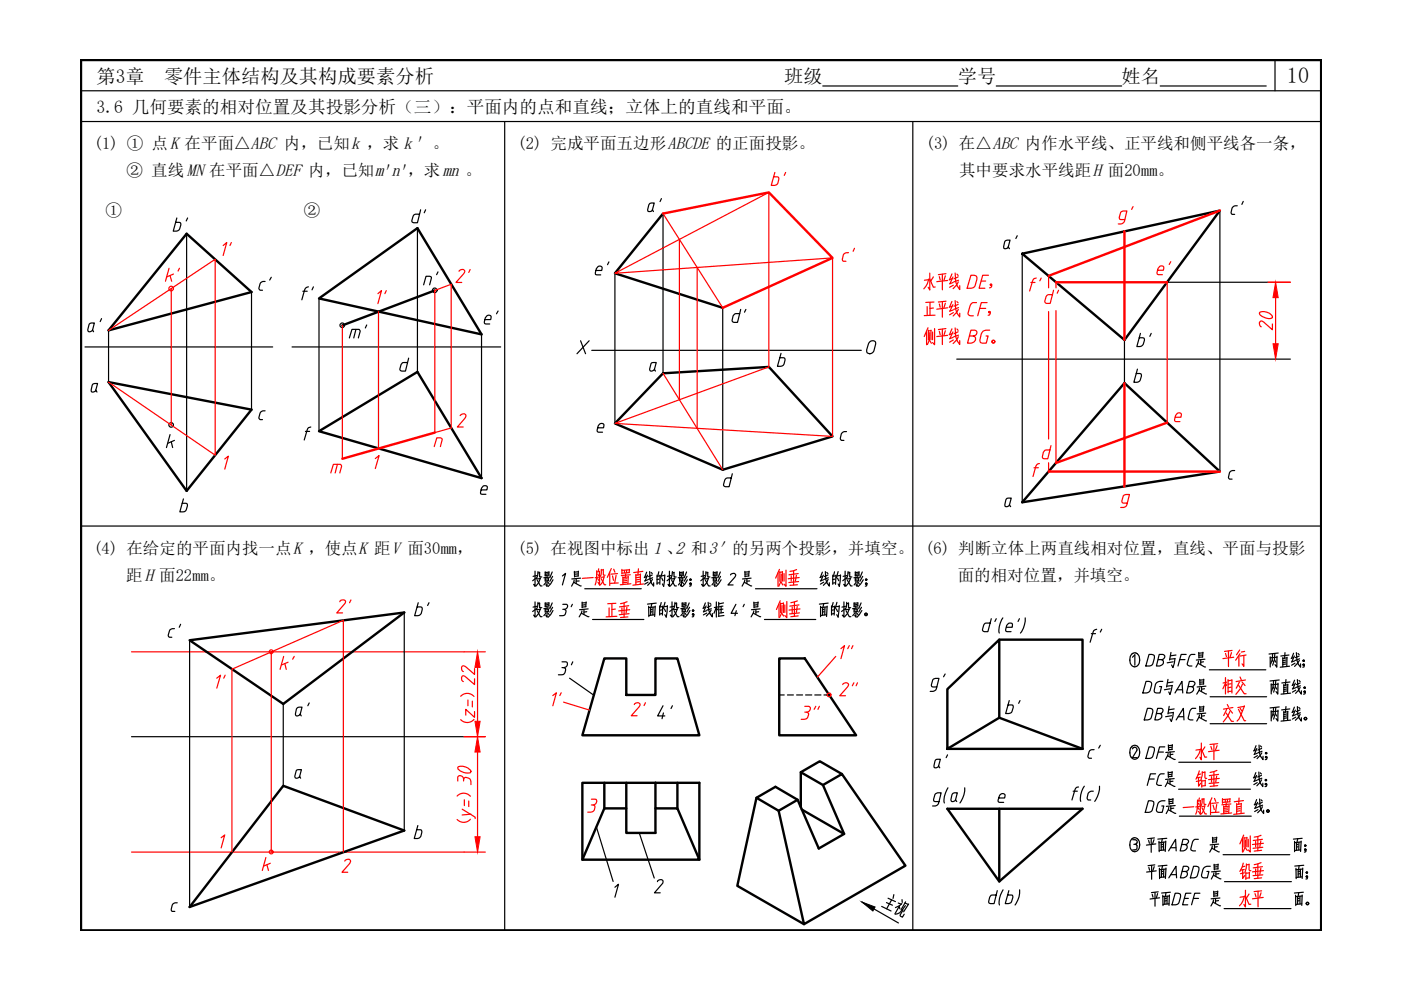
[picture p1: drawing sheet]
<svg xmlns="http://www.w3.org/2000/svg" width="297mm" height="210mm" viewBox="0 0 297 210" stroke-linecap="round" stroke-linejoin="round" font-family="sans-serif">
<!-- layer: 0 -->
<path d="M17.2 12.7h262.9v184.6h-262.9z" fill="none" stroke="#000" stroke-width=".51"/>
<path d="M17.2 19.2h262.9M174.4 18.2h28.7M211.2 18.2h26.6M246 18.2h22.5M270.3 12.7v6.5M17.2 25.8h262.9M107 25.8v171.5M193.5 25.8v171.5M17.2 111.5h262.9" fill="none" stroke="#000" stroke-width=".25"/>
<g fill="none" stroke="#000" stroke-width=".25">
<path d="M39.6 49.6v54.5M88.5 48.4v30.5M130.4 57.9v31.9M140.6 45.3v33.8M216.7 53.8v52.7M247.5 59.8h26.1M258.6 44.6v55.4M18 73.6h39.8M23 70v11M53.3 61.9v25M61.9 73.6h44.3M67.6 63.3v28.1"/>
<path d="M86.6 75.9l-.6 2.8h-.8l-.4-.3a1.88 1.88 0 0 1 .5-1.5h1.1M102.1 70.9v30.5M123.1 72.2l1 2.8M124.9 72.2l-2.6 2.8M125.5 74.3h57.1M138.8 78.3l-.4 .3a.41 .41 0 0 1-.5 .1 .41 .41 0 0 1-.2-.5l.5-1.3h.9l-.3 1.4 .2 .4M153.2 65.3v34.3M165.6 74.9l-.8 2.8h.8l.5-.2a1.53 1.53 0 0 0 .3-1.6l-1-.1M184.4 72.5a.7 .7 0 0 1 .8-.3 .7 .7 0 0 1 .5 .7l-.4 1.5a.82 .82 0 0 1-.7 .6 .82 .82 0 0 1-.8-.5 3 3 0 0 1 .6-2zM202.8 76.1h70.8M238.4 72.1v9.1M241.2 78.3l-.8 2.8 1-.1a1.52 1.52 0 0 0 .6-1.5l-.3-.3h-.8"/>
<path d="M20.3 82.7l-.2 .3-.3 .1-.4-.1 .1-1.3 .3-.3 .9-.1-.4 1.4 .3 .4M36.1 92.1l-.8 2.8M36.3 93.7l.3 1.2M37 93.4l-1.4 .6M56.2 87.1a.94 .94 0 0 0-1.1 .5l-.2 1.1 .2 .3h.6M64.8 91.5h.8M65.9 90.5a.72 .72 0 0 0-.8 .6l-.6 2.2M126.7 90.7h1.3v-.7a.7 .7 0 0 0-.7-.2 .7 .7 0 0 0-.5 .5l-.2 .9 .1 .4h1M179.5 91.5a.96 .96 0 0 0-1.1 .5l-.2 1.1 .2 .3h.5M261.8 99.8a.96 .96 0 0 0-1.1 .4l-.2 1.1 .2 .3h.5M38.9 105.8l-.8 2.7h1a1.52 1.52 0 0 0 .6-1.5l-.3-.3h-.8M102 103.9h1.2l.1-.5a.63 .63 0 0 0-.6-.5 .63 .63 0 0 0-.6 .6l-.2 1.2 1.1 .1"/>
<path d="M155.3 100.4l-.7 2.8h-.8l-.4-.3a1.88 1.88 0 0 1 .6-1.5l1-.1M214 107l-.5 .4-.4-.1 .2-1.3 .2-.4h.9l-.4 1.4 .3 .4M40.2 135.7v56.6M85.7 129.9v46.2M113.4 121.1v3.2l-.3-.4M113.4 127.6v3.2l-.3-.4M113.7 122.5l-.8 .6M113.7 129.1l-.8 .6M113.8 122l-.8 .2M113.8 128.6l-.8 .1M113.9 123l.7 1.2h.3M113.9 129.5l.7 1.3h.3"/>
<path d="M114.1 121.2l-.4 1.6M114.1 127.7l-.4 1.6M114.4 121.3v1h.5M114.4 127.8v1h.5M114.4 121.4l-.3 .1M114.4 127.9l-.3 .1M114.6 122.5l-.4 1.1-.6 .7M114.6 129.1l-.4 1-.6 .7M114.6 122.7l-.7 .1M114.6 129.2l-.7 .1M115.6 129.1v.6h.7v-.5M115.6 121.2v1"/>
<path d="M115.6 122.6v.6M115.6 127.8v.9M115.7 123.5l-.4 .5M115.7 130l-.4 .5M115.9 122l.1 .4M115.9 128.6l.1 .3M116 123.2v1.1l-.3-.3M116 129.7v1.1l-.3-.3M116.1 123.4l.3 .4M116.1 129.9l.3 .4M116.3 122.7v.4l-.7 .1M116.3 121.7h-.7"/>
<path d="M116.3 122.7l-.7 .1M116.3 128.2l-.7 .1M116.3 129.3h-.7M116.4 121.3l-.8 .1M116.4 127.8l-.8 .1M116.4 121.2v.7M116.4 127.8v.7M116.4 121.9l-.8 .1M116.4 128.5l-.8 .1M116.5 122.4l-1.2 .1M116.5 128.9l-1.2 .2M117.1 121.3l-.5 1.2"/>
<path d="M117.1 127.8l-.5 1.3M117.2 122.2l-.6 1.1M117.2 128.8l-.6 1M117.2 122.9l-.5 .9-.5 .6M117.2 129.4l-.5 .9-.5 .6M119.2 122.1l.7-.5-.7 2.4M119.3 129.2l.6 .2a.82 .82 0 0 1-.7 1.1h-.6M119.3 128.1h.8a.58 .58 0 0 1 .2 .7 .58 .58 0 0 1-.6 .4M121.4 128.1l-.3 .5M123.3 130l-.5 .8M123.3 130l1.6 .8M123.4 129.5l-.1 .5"/>
<path d="M123.4 127.7v1.1M123.8 129.2v1M124 124.8h12M124.1 128.2l-.7 .1M124.2 128.6l-.8 .1M124.3 127.6l-.1 1M124.3 127.8h-.9M124.4 129.7l-.6 .1M124.7 129.1l-1.8 .2M137.5 128.6l.1 2.2M138 128.8v1.6M138.2 128l-.2 .8"/>
<path d="M138.3 129.2l-.3 .1M138.3 129.7l-.3 .1M138.5 128.8l-.1 1.6M138.8 130.3l-1.2 .2M138.9 128.7l-1.4 .1M138.9 128.5l-.1 2.2M139.1 127.9l-1.8 .2M139.9 128.5v1.9M140.2 127.7l-.2 .9M140.3 129.3l-.4 .1M140.3 122.6l.3 .5M140.4 130.1l-.5 .1"/>
<path d="M140.4 121.2l-.3 1.3M140.4 128.6l-.5 .1M140.5 128.5l-.1 1.9M140.9 129.1l.2 .6M140.9 122l-.7 .1M141 121.9l-.3 2.4-.3-.5M141 127.7l-.4 1.4M141.5 128.6h-.7M141.5 128.4l-.2 2.4-.3-.5M141.9 121.1v3.2l-.3-.4M142.2 122.5l-.8 .6M142.3 122l-.8 .2"/>
<path d="M142.4 123l.7 1.2h.3M142.5 127.6v3.2l-.4-.4M142.6 121.2l-.4 1.6M142.8 129.1l-.8 .6M142.9 128.6l-.8 .1M142.9 121.3v1h.5M142.9 121.4l-.3 .1M142.9 129.5l.7 1.3h.4M143.1 122.5l-.4 1.1-.6 .7M143.1 122.7l-.7 .1M143.1 127.7l-.3 1.6M143.5 127.8v1h.4"/>
<path d="M143.5 127.9l-.4 .1M143.6 129.2l-.7 .1M143.6 129.1l-.4 1-.6 .7M144.1 121.2v1M144.1 122.6v.6M144.2 123.5l-.4 .5M144.4 122l.1 .4M144.5 123.2v1.1l-.3-.3M144.6 123.4l.3 .4M144.6 127.8v.9M144.6 129.1v.7l.7-.1M144.8 122.7v.4l-.7 .1"/>
<path d="M144.8 121.7h-.7M144.8 122.7l-.7 .1M144.8 130l-.5 .5M144.9 121.3l-.8 .1M144.9 121.2v.7M144.9 121.9l-.8 .1M145 122.4l-1.2 .1M145 128.6l.1 .3M145 129.7v1.1l-.2-.3M145.2 129.9l.3 .4M145.3 128.2l-.7 .1M145.3 129.3h-.7"/>
<path d="M145.3 129.2v.5M145.4 127.8l-.8 .1M145.4 127.8v.7M145.5 128.5l-.9 .1M145.5 128.9l-1.2 .2M145.6 121.3l-.5 1.2M145.7 122.2l-.6 1.1M145.7 122.9l-.5 .9-.5 .6M146.1 127.8l-.5 1.3M146.2 128.8l-.6 1M146.3 129.4l-.5 .9-.6 .6M146.4 123.8h.1"/>
<path d="M146.4 122.9h.1M146.5 123.8v.4l-.3 .1M146.8 130.3l.1-.2 .2 .2M146.8 130.3l.1 .1 .2-.1M146.8 130.3h.3M146.8 129.5h.3M147 130.3h.1M147 129.5h.1M147.1 130.3v.4l-.3 .1M149.1 121.1v3.2l-.4-.4M149.4 122.5l-.8 .6M149.4 122l-.7 .2"/>
<path d="M149.5 123l.7 1.2h.4M149.5 127.8l-.4 1.1M149.6 128.8l-.6 .2M149.7 121.2l-.1 .8-.2 .8M149.7 128.5l-.5 1.2M149.8 129.5l-.7 .2M149.8 130l-.7 .4M150.1 121.3v1h.4M150.1 121.4l-.4 .1M150.1 127.7l.2 1.7 .2 .7 .5 .7v-.7M150.2 122.7l-.7 .1M150.2 122.5l-.4 1.1-.6 .7"/>
<path d="M150.5 127.9l.2 .2M150.7 128.4l-.8 .4M150.8 129.4l-1 1.2M150.8 129.1l-.9 .3M151.2 121.2v1M151.2 122.6v.6M151.3 123.5l-.4 .5M151.5 122l.1 .4M151.6 123.2v1.1l-.3-.3M151.8 123.4l.2 .4M151.9 121.7h-.7M151.9 122.7l-.7 .1"/>
<path d="M151.9 127.6v3.2M151.9 128.8l-.5 1.2M151.9 128.9l.3 .4M151.9 122.7v.4M151.9 123.1l-.7 .1M152 121.3l-.8 .1M152 121.2v.7M152 121.9l-.8 .1M152.1 122.4l-1.2 .1M152.3 128.7l-.8 .1M152.4 127.7v2.9M152.7 121.3l-.5 1.2"/>
<path d="M152.8 122.2l-.6 1.1M152.9 122.9l-1.1 1.5M152.9 128.6v1.3M153.3 128.5l-.7 .1M153.3 129.1l-.7 .2M153.4 127.8l-1 .2M153.4 129.9l-.8 .1M153.5 130.5l-1.2 .2M154.9 121.9v-.1a.68 .68 0 0 1 1.1 .1l-.2 .5-1.5 1.6h1.1M156 128.1l-1 1.9h1.4M156.1 129.5l-.3 1M157.8 128.1l-.2 .5"/>
<path d="M157.8 123.5l1.6 .7M157.9 123l-.6 1.3M157.9 121.1l.1 1.2M158.4 122.7v1M158.7 121.7h-.7M158.8 122.1l-.8 .1M158.8 121.1l-.1 1M158.8 121.2l-.9 .1M158.9 123.2h-.5M159.2 122.6l-1.8 .2M159.7 130l-.5 .8M159.8 130l1.5 .8"/>
<path d="M159.8 129.5l-.1 .5M159.8 127.7l.1 1.1M160.2 124.8h13M160.3 129.2v1M160.6 128.2l-.7 .1M160.7 127.6v1l-.8 .1M160.7 127.8h-.9M160.9 129.7l-.6 .1M161.1 129.1l-1.8 .2M174 128.6v2.2M174.4 121.3l-.5 1.1M174.4 122.2l-.6 .3"/>
<path d="M174.4 128.8v1.6M174.6 121.9l-.6 1.3M174.6 122.9l-.7 .3M174.7 123.4l-.8 .5M174.7 128l-.2 .8M174.7 129.2l-.3 .1M174.7 129.7l-.3 .1M174.9 128.8v1.6M175 121.2l.1 1.6 .2 .8 .5 .7v-.7M175.2 130.3l-1.2 .2M175.3 121.4l.2 .2M175.3 128.7l-1.3 .1"/>
<path d="M175.4 128.5l-.2 2.2M175.5 121.9l-.7 .3M175.6 122.8l-.3 .6-.7 .7M175.6 127.9l-1.9 .2M175.6 122.5l-.9 .3M176.3 128.5v1.9M176.6 121.9v2M176.6 127.7l-.2 .9M176.7 129.3l-.4 .1M176.8 130.1l-.5 .1M176.9 128.6l-.6 .1M176.9 121.2l-.2 .9"/>
<path d="M176.9 128.5v1.9M177 122.8l-.4 .1M177.1 123.6h-.5M177.2 122.1l-.6 .1M177.2 121.9v2M177.3 129.1l.3 .6M177.4 127.7l-.3 1.4M177.6 122.6l.2 .5M177.7 121.2l-.4 1.3M177.9 128.6h-.7M178 128.4l-.3 2.4-.3-.5M178.2 121.9l-.2 2.4-.3-.5"/>
<path d="M178.2 122l-.7 .1M178.9 127.6v3.2l-.3-.4M179.2 121.1v3.2l-.3-.4M179.2 129.1l-.8 .6M179.3 128.6l-.8 .1M179.4 129.5l.7 1.3h.3M179.5 122.5l-.8 .6M179.5 127.7v.9l-.3 .7M179.6 122l-.8 .2M179.6 123l.8 1.2h.3M179.8 121.2l-.3 1.6M179.9 127.8v1h.5"/>
<path d="M179.9 127.9l-.4 .1M180 129.2l-.6 .1M180.1 129.1l-.4 1-.6 .7M180.2 121.3v1h.4M180.2 121.4l-.4 .1M180.3 122.7l-.7 .1M180.4 122.5l-.5 1.1-.5 .7M181.1 127.8v.9M181.1 129.1v.7l.7-.1M181.2 130l-.4 .5M181.3 121.2v1M181.3 122.6v.6"/>
<path d="M181.4 128.6l.1 .3M181.5 129.7v1.1l-.3-.3M181.5 123.5l-.4 .5M181.6 129.9l.3 .4M181.7 122l.1 .4M181.7 123.2v1.1l-.2-.3M181.7 128.2l-.6 .1M181.7 129.3h-.6M181.8 129.2l-.1 .5M181.8 127.8l-.7 .1M181.9 123.4l.3 .4M181.9 127.8l-.1 .7"/>
<path d="M181.9 128.5l-.8 .1M181.9 128.9l-1.2 .2M182 121.7h-.7M182 122.7l-.7 .1M182.1 122.7l-.1 .4M182.1 123.1l-.8 .1M182.1 121.3l-.8 .1M182.1 121.2v.7M182.2 121.9l-.9 .1M182.2 122.4l-1.2 .1M182.6 127.8l-.5 1.3M182.7 128.8l-.6 1"/>
<path d="M182.7 129.4l-1 1.5M182.8 121.3l-.5 1.2M182.9 122.2l-.6 1.1M183 122.9l-1.1 1.5M183.7 123.8h.1M183.7 122.9h.1M183.8 123.8l-.1 .4-.2 .1M210.2 131.2l-.7 2.7h-.8l-.4-.3a1.88 1.88 0 0 1 .6-1.4l1-.1M211.2 131.2l-.3 .6M212.6 131a4.4 4.4 0 0 0-.7 3.2M213.4 133h1.2l.1-.7-.2-.1a.86 .86 0 0 0-1.1 .4l-.2 .9 .1 .3 1.1 .1M216.1 131.2l-.3 .6"/>
<path d="M217.4 131a5.1 5.1 0 0 1-1 3.2M240 138.6a1.05 1.05 0 0 1 1.2 0 1.05 1.05 0 0 1 .4 1.2 1.21 1.21 0 0 1-1.4 1.5 1.83 1.83 0 0 1-.2-2.7zM240.1 139.3l.5-.5v2.2M243.6 138.8h.6l.5 .2 .1 .5-.5 1.5-.6 .2h-.8zM245.6 139.9h.8a.56 .56 0 0 0 .6-.5 .56 .56 0 0 0-.5-.6h-.7l-.6 2.4 .9-.1a.74 .74 0 0 0 .4-1.1l-.2-.1M248.3 138.3l-.3 1.6M249.1 139.6l-.4 1.9-.3-.5M249.1 139.6l-1.1 .2M249.3 138.9l-1.2 .2M250.1 139.9h1.1M251.5 138.8h-1.1l-.6 2.4M253.4 138.8l-1 .1-.7 1.9 .5 .4h.5"/>
<path d="M254.2 138.3v1.2M254.6 139.9v1M254.8 138.9h-.6M255 139.3h-.8M255 138.3v1M255 138.4l-.8 .1M255.5 139.8l-1.9 .1M269.3 139.3v2.1M269.7 139.9l.3 .4M269.8 138.6l-.1 1.3-.3 .9M270.2 139.9l.3 .5M270.3 138.6l-.1 1.3-.4 1.1"/>
<path d="M270.7 139.1v2.4l-.4-.6M270.7 139.3l-1.4 .2M271 138.5l-1.9 .2M272 139.4v2M272.4 138.4v1.2M272.7 139.9l-.7 .2M272.9 139.3l-.1 2M272.9 139.5l-.9 .1M273.3 138.9l-1.7 .2M274.3 138.5l-.5 1.1M274.3 139.4l-.5 .2M274.4 139.1l-.5 1.2"/>
<path d="M274.9 138.4l.1 1.6 .2 .8 .5 .7v-.8M275.2 138.5l.2 .3M275.4 139.1l-.8 .3M275.5 139.7l-.9 .3M27.9 156.2h70.5M60.1 149.3v17.3M120.8 143.8l5.1 3.6M240 158.2a1.05 1.05 0 0 1 1.2 0 1.05 1.05 0 0 1 .4 1.2 1.29 1.29 0 0 1-1.1 1.6 1.74 1.74 0 0 1-.5-2.8zM240.1 158.8a.5 .5 0 0 1 .7-.3 .5 .5 0 0 1 .2 .7l-.9 1.4h1M243 144.5h.6a.56 .56 0 0 1 .6 .7l-.5 1.5-.6 .2h-.8zM243.3 150.2h.6l.4 .2 .1 .5-.3 1.3a1.28 1.28 0 0 1-1.5 .4zM243.6 158.4h.6l.5 .2 .1 .5-.5 1.5-.6 .2h-.8z"/>
<path d="M245.2 151.3h.9a.57 .57 0 0 0 .5-.5 .57 .57 0 0 0-.4-.6h-.8l-.6 2.4h.9a.78 .78 0 0 0 .5-1.2l-.3-.1M245.6 159.5h1.1M246.5 144.5a1.33 1.33 0 0 0-1.5 .6l-.3 1.2 .2 .5 1 .1 .4-1.3h-.4M247 158.4h-1.1l-.7 2.4M247.4 145.5l1.1-.2-.4 2-.3-.6M247.6 144l-.3 1.7M247.7 159.8l-.6 1.3M247.7 157.9l.1 1.2M247.9 149.8l-.3 1.6M248.1 146l-1.2 .2M248.1 159.5v1M248.4 151.8l-1.3 .2"/>
<path d="M248.4 158.4l-.6 .1M248.5 158.9h-.7M248.6 157.9l-.1 1M248.6 158l-.9 .1M248.7 144.6l-1.1 .2M248.7 159.9l-.6 .1M248.7 140.3l-1.2 .2M248.8 151l-.4 2-.3-.6M248.8 151.1l-1.1 .1M248.9 150.3l-1.1 .2M249 159.4l-1.8 .1M249.1 146.9l1.5-2.4 .2 2.4"/>
<path d="M249.4 152.6l1.5-2.4 .1 2.4M249.5 146.2h1.2M249.8 152h1.1M252 145.6l1.1-.2 .3-.6-.5-.3h-.7l-.6 2.4a1.39 1.39 0 0 0 1.5-.6v-.4l-.4-.3M253.5 150.2l-.9 .1-.3 .4-.4 1.5 .3 .4h.7M254 140.6l-.4 .9M254.1 140.2v.5l1.5 .7M254.2 152.1l1.6 .8M254.2 146.3l-.5 .9M254.3 145.9l-.1 .5 1.6 .7M254.3 151.6l-.6 1.3M254.4 144v1.2"/>
<path d="M254.4 149.8v1.1M254.7 145.6v1M254.7 151.3v1M255 144.6h-.6M255 150.3l-.6 .1M255.2 140.3l-.6 .1M255.2 150.7l-.8 .1M255.2 145l-.8 .1M255.2 144v1M255.2 144.1l-.8 .1M255.2 149.7l-.1 1M255.2 149.8l-.8 .1"/>
<path d="M255.4 146l-.7 .1M255.4 151.8h-.7M255.6 151.2l-1.8 .2M255.7 145.5l-1.9 .2M256.4 142h12M256.6 147.7h11.9M256.6 153.4h11.9M266.3 158.1l-.4 1.1M266.3 159l-.5 .2M266.5 158.7l-.5 1.2M266.6 159.7l-.7 .3M266.9 158l.1 1.6 .3 .8 .5 .7v-.8"/>
<path d="M267.2 158.1l.3 .3M267.5 158.7l-.8 .3M267.5 159.6l-1 1.3M267.6 159.3l-.9 .3M268.3 159.7h.2M268.4 159.7h.1M268.5 159.7h.1M269.5 145v2.1M269.5 150.7v2.2M269.9 145.7l.3 .3M269.9 151.4l.3 .4M270 144.3l-.1 1.4-.3 .8"/>
<path d="M270 150.1l-.1 1.3-.3 .9M270.4 145.6l.3 .5M270.4 151.3l.3 .5M270.5 144.3l-.1 1.4-.4 1.1M270.5 150l-.1 1.4-.4 1.1M271 144.9l-.1 2.3-.4-.6M271 150.6l-.1 2.3-.4-.6M271 145.1l-1.5 .1M271 150.8l-1.5 .1M271.2 144.2l-1.9 .2M271.2 149.9l-1.9 .2M272.2 145.1v2"/>
<path d="M272.2 150.9v1.9M272.7 140.8l-.7 .1M272.7 140.4l-.7 .1M272.7 144.1l-.2 1.2M272.7 149.8l-.2 1.2M272.8 146.5l-.6 .1M272.8 146.1l-.6 .1M272.8 152.2l-.6 .1M272.8 151.8l-.6 .1M272.9 145.7l-.7 .1M272.9 151.4l-.7 .1M273 145.1v1.9"/>
<path d="M273 145.2l-.8 .1M273 150.8v1.9M273 150.9l-.8 .1M273.4 141.3l-2 .2M273.5 150.3l-1.8 .2M273.5 144.6l-1.7 .2M273.6 147l-2 .2M273.6 152.7l-2 .2M274.4 149.9l-.4 1.1M274.5 145.1l-.5 .2M274.5 144.2l-.5 1.1M274.5 150.8l-.6 .2"/>
<path d="M274.5 140.1l-.7 .3M274.6 140.6l-.8 .4M274.6 144.9l-.5 1.1M274.6 150.6l-.5 1.2M274.7 145.8l-.7 .3M274.7 151.5l-.7 .3M274.7 146.3l-.7 .5M274.7 152l-.7 .5M275.1 144.1l.1 1.6 .2 .8 .5 .7v-.7M275.1 149.8l.1 1.7 .2 .7 .5 .7v-.7M275.4 150l.2 .2M275.4 144.3l.3 .2"/>
<path d="M275.5 140l-1 1.3M275.6 150.5l-.7 .4M275.7 145.7l-1 1.3M275.7 151.5l-.3 .5-.8 .7M275.7 144.8l-.8 .3M275.7 145.4l-.9 .3M275.7 151.1l-.9 .4M276.3 140.9h.2M276.3 140.1h.2M276.4 141h.1M276.4 140.1h.1M276.5 146.6h.2"/>
<path d="M276.5 145.8h.2M276.5 141v.4l-.3 .1M276.6 146.7h.1M276.6 145.8h.1M276.8 146.7l-.2 .4-.2 .1M63.5 164.6l-.5 .4-.4-.1-.1-.2 .3-1.3 .2-.2h.9l-.4 1.4 .2 .4M88.6 175l-.8 2.8h.7l.6-.3a1.55 1.55 0 0 0 .3-1.5l-1-.1M126.4 175.3l3.6 11.6M135.5 176.6l3.2 9.6M199.1 170l-1.1-.1-.1-.4 .5-1.2 .4-.2h.7l-.6 2.4a1.16 1.16 0 0 1-1.2 .4M201 167l-.2 .4a4.1 4.1 0 0 0-.6 2.9M202.6 169.6l-.5 .4-.4-.1-.1-.4 .2-1 .3-.3 .9-.1-.4 1.5 .2 .4"/>
<path d="M204.5 167a5.1 5.1 0 0 1-1 3.3M211.8 169.2h1.2l.1-.5a.58 .58 0 0 0-.5-.5 .58 .58 0 0 0-.6 .4l-.4 1.1 .1 .3 1.1 .1M227.5 167.8h.9M228.7 166.9a.72 .72 0 0 0-.8 .6l-.6 2.1M229.9 166.7a4.3 4.3 0 0 0-.8 3.2M231.8 167.8a1.05 1.05 0 0 0-1.1 .4l-.2 1.1 .2 .3h.6M233.1 166.7a5.2 5.2 0 0 1-1 3.2M240 177.8a1.05 1.05 0 0 1 1.2 0 1.05 1.05 0 0 1 .4 1.2 1.29 1.29 0 0 1-1.1 1.6 1.74 1.74 0 0 1-.5-2.8zM240.1 178l.8 .1a.52 .52 0 0 1 .1 .7 .52 .52 0 0 1-.6 .2M240.7 179l.2 .1a.79 .79 0 0 1-.1 1.1h-.7M243.5 169.8h.6l.5 .2v.5l-.3 1.3-.4 .4h-1.1zM243.5 178.2l.2 .6"/>
<path d="M243.7 165.2h1M244.1 177.8v2.9M244.7 178l-.3 .9M244.8 177.7l-1.5 .1M245 164.1h-1.1l-.7 2.4M245.1 178.9l-2 .3M245.7 178.4l.1 2.2M246.2 178.6v1.6M246.5 177.8l-.2 .8M246.5 179l-.3 .1M246.5 179.5l-.3 .1M246.7 178.6v1.6"/>
<path d="M246.8 164.1l-.9 .1-.3 .4-.4 1.5 .3 .3 .7 .1M247 169.8a1.3 1.3 0 0 0-1.5 .7l-.3 1.1a.5 .5 0 0 0 .4 .6h.8l.3-1.3h-.4M247.1 178.5l-1.4 .2M247.2 178.3l-.2 2.2M247.4 177.7l-1.9 .2M247.5 165.9l-.5 .9M247.6 166l1.5 .7M247.6 160.3l1.6 .7M247.6 165.5l-.1 .5M247.7 163.6v1.2M247.7 171.6l-.4 .9M248.1 165.2v1"/>
<path d="M248.2 179.7h1.1M248.4 164.2h-.7M248.5 164.6l-.8 .1M248.5 163.6l-.1 1M248.5 163.7l-.8 .1M248.7 165.6l-.6 .1M248.9 165.1l-1.8 .2M249.2 170.8l-1.9 .2M249.9 167.3h15.2M249.9 161.6h15.3M250 173h15.3M250.6 179.1l1.1-.2 .3-.6-.4-.3h-.8l-.6 2.4a1.33 1.33 0 0 0 1.5-.6v-.4l-.4-.3"/>
<path d="M254.1 178h-.7l-.4 .2-.5 1.8 .2 .3 .8 .1M256.9 179.8l-.4 .9M257 179.4v.5l1.5 .7M257.1 177.5v1.2M257.5 179.1v1M257.8 178l-.7 .1M257.9 178.5h-.8M258 177.5l-.1 1M258 177.6l-.9 .1M258.1 179.5l-.6 .1M258.4 179l-1.8 .1M266.3 163.8l-.5 1.1"/>
<path d="M266.3 164.7l-.5 .2M266.4 164.4l-.5 1.2M266.5 165.4l-.7 .3M266.6 160.2l-.7 .4M266.9 163.7l.1 1.6 .2 .8 .5 .7v-.7M267.1 169.4l.1 1.7 .2 .7 .5 .7v-.7M267.2 163.9l.2 .2M267.4 169.6l.2 .2M267.4 164.4l-.8 .3M267.5 165.3l-1 1.3M267.5 165l-.9 .3M267.6 170.1l-.7 .4"/>
<path d="M267.7 171.1l-.3 .5-.8 .7M267.7 170.7l-.9 .4M268.3 160.5h.2M268.4 160.5h.1M268.4 166.3h.1M268.4 165.4h.1M268.5 160.6h.1M268.6 166.3l-.1 .4-.3 .1M268.6 160.6l-.1 .4-.2 .1M274.5 178.4v2.2M274.9 178.6v1.6M275.2 177.8l-.2 .8"/>
<path d="M275.2 179l-.3 .1M275.2 179.5l-.3 .1M275.4 178.6v1.6M275.8 178.5l-1.3 .2M275.9 178.3l-.2 2.2M276.1 177.7l-1.9 .2M276.8 179.3h.1M37.6 191.4a.94 .94 0 0 0-1.1 .5l-.1 1.2 .7 .1M130.4 188.1l.7-.6-.7 2.7M139.4 186.9a.62 .62 0 0 1 .6-.4 .62 .62 0 0 1 .6 .5l-.1 .2-1.7 2.1h1.2M182.7 191.2l7.8 4.5M211.4 188.8l-.6 2.8h-.8l-.3-.2a1.65 1.65 0 0 1 .3-1.4l.1-.2h1.1"/>
<path d="M212.7 188.7a4.4 4.4 0 0 0-.8 3.2M213.9 188.8l-.8 2.8 1-.1a1.51 1.51 0 0 0 .6-1.4v-.3h-1.1M216.2 188.7a4.7 4.7 0 0 1-1 3.2M243.6 183.9l.1 .6M244.2 183.5v2.9M244.3 189.6l.2 .6M244.7 183.8l-.3 .8M244.8 183.4l-1.4 .1M244.9 189.2v2.9M245.1 184.6l-2 .3M245.4 189.5l-.2 .8M245.6 189.1l-1.5 .2"/>
<path d="M245.8 184.1l.1 2.2M245.9 190.4l-2.1 .2M246.2 184.3v1.7M246.5 183.5l-.2 .8M246.5 189.8l.1 2.2M246.6 184.7l-.4 .1M246.6 185.2l-.4 .1M246.7 184.3v1.7M247 190.1v1.6M247 180.2l-1.2 .1M247.1 185.9l-1.2 .1M247.2 184.3l-1.4 .1"/>
<path d="M247.2 184.1l-.1 2.2M247.2 189.3l-.1 .7M247.3 190.4l-.3 .1M247.3 191h-.3M247.4 183.5l-1.8 .1M247.5 190l-.1 1.7M247.8 180.4l1.4-2.4 .2 2.4M247.8 186.1l1.5-2.4 .2 2.4M247.8 191.6l-1.2 .2M247.9 190l-1.4 .1M247.9 189.8l-.1 2.2M248.1 189.2l-1.8 .1"/>
<path d="M248.2 185.4h1.2M249.2 189.4h.6l.5 .2v.5l-.5 1.5-.6 .2h-.7zM250.7 184.8h.8a.56 .56 0 0 0 .5-.5 .56 .56 0 0 0-.4-.6h-.7l-.6 2.4 .8-.1a.67 .67 0 0 0 .6-.5 .67 .67 0 0 0-.3-.7M251.1 190.5h.9M252.5 189.4h-1.1l-.7 2.4h1.1M253.1 183.7h.5l.6 .2v.5l-.3 1.3-.4 .3-1.1 .1zM253.1 190.5h1M254.4 189.4h-1.1l-.7 2.4M256.6 183.7a1.33 1.33 0 0 0-1.6 .6l-.3 1.2a.52 .52 0 0 0 .5 .6h.8l.3-1.3h-.4M257.2 191.2l-.5 .9M257.3 190.8l-.1 .5 1.6 .8M257.3 185.5l-.5 .9"/>
<path d="M257.3 189l.1 1.1M257.4 185.1l-.1 .5 1.6 .7M257.4 183.2l.1 1.2M257.7 190.5v1M257.8 184.8v1M258 189.5l-.6 .1M258.1 183.8h-.6M258.2 189.9l-.8 .1M258.2 188.9l-.1 1M258.2 189l-.9 .1M258.3 183.2v1l-.8 .1M258.3 183.3l-.9 .1"/>
<path d="M258.3 191h-.6M258.4 185.2l-.6 .1M258.6 190.4l-1.8 .2M258.7 184.7l-1.8 .2M259.3 181.2h14.2M259.5 192.6h14.2M259.6 186.9h14.2M274.7 189.8v2.2M274.8 184.1v2.2M275.1 190.1v1.6M275.2 184.3v1.7M275.4 189.3l-.2 .7"/>
<path d="M275.4 183.5l-.1 .8M275.5 190.4l-.4 .1M275.5 191h-.4M275.6 184.7l-.4 .1M275.6 185.2l-.4 .1M275.6 190v1.7M275.7 184.3v1.7M275.7 180.2l-1.2 .1M276 191.6l-1.3 .2M276.1 185.9l-1.3 .1M276.1 190l-1.4 .1M276.1 189.8l-.1 2.2"/>
<path d="M276.2 184.3l-1.4 .1M276.2 184.1l-.1 2.2M276.3 189.2l-1.9 .1M276.4 183.5l-1.9 .1M276.8 180.2h.1M276.9 180.2l-.1 .4-.3 .1M277 185.9h.2M277 185h.2M277.1 185.9h.1M277.1 185h.1M277.2 185.9l-.1 .4-.2 .1"/>
<circle cx="36.3" cy="90.1" r=".49"/>
<circle cx="146.4" cy="123.7" r=".15"/>
<circle cx="146.4" cy="122.9" r=".11"/>
<circle cx="146.4" cy="123.7" r=".11"/>
<circle cx="146.4" cy="123.7" r=".06"/>
<circle cx="146.4" cy="122.9" r=".06"/>
<circle cx="146.4" cy="122.9" r=".15"/>
<circle cx="146.9" cy="129.5" r=".06"/>
<circle cx="146.9" cy="130.3" r=".06"/>
<circle cx="146.9" cy="129.5" r=".15"/>
<circle cx="183.6" cy="130.3" r=".28"/>
<circle cx="183.6" cy="130.3" r=".23"/>
<circle cx="183.6" cy="123.7" r=".15"/>
<circle cx="183.6" cy="122.9" r=".11"/>
<circle cx="183.6" cy="123.7" r=".11"/>
<circle cx="183.6" cy="122.9" r=".06"/>
<circle cx="183.6" cy="123.7" r=".06"/>
<circle cx="183.6" cy="122.9" r=".15"/>
<circle cx="268.4" cy="159.7" r=".15"/>
<circle cx="276.4" cy="140.1" r=".15"/>
<circle cx="276.4" cy="140.9" r=".15"/>
<circle cx="276.4" cy="140.9" r=".06"/>
<circle cx="276.4" cy="140.1" r=".06"/>
<circle cx="276.6" cy="145.8" r=".15"/>
<circle cx="276.6" cy="146.6" r=".15"/>
<circle cx="276.6" cy="145.8" r=".06"/>
<circle cx="276.6" cy="146.6" r=".06"/>
<circle cx="276.8" cy="152.4" r=".23"/>
<circle cx="276.8" cy="152.4" r=".28"/>
<circle cx="268.4" cy="166.3" r=".15"/>
<circle cx="268.4" cy="165.4" r=".15"/>
<circle cx="268.4" cy="166.3" r=".11"/>
<circle cx="268.4" cy="165.4" r=".11"/>
<circle cx="268.4" cy="166.3" r=".06"/>
<circle cx="268.4" cy="165.4" r=".06"/>
<circle cx="268.4" cy="160.5" r=".15"/>
<circle cx="268.8" cy="172" r=".28"/>
<circle cx="268.8" cy="172" r=".23"/>
<circle cx="276.7" cy="179.3" r=".11"/>
<circle cx="276.7" cy="179.3" r=".06"/>
<circle cx="276.7" cy="179.3" r=".15"/>
<circle cx="276.7" cy="180.1" r=".15"/>
<circle cx="276.7" cy="180.1" r=".11"/>
<circle cx="276.7" cy="180.1" r=".06"/>
<circle cx="277.1" cy="185.9" r=".06"/>
<circle cx="277.1" cy="185" r=".06"/>
<circle cx="277.1" cy="185" r=".15"/>
<circle cx="277.1" cy="185.9" r=".15"/>
<circle cx="277.2" cy="191.6" r=".23"/>
<circle cx="277.2" cy="191.6" r=".28"/>
</g>
<g fill="none" stroke="#000" stroke-width=".51">
<path d="M39.6 49.6l13.7 12.3-30.3 8.1zM140.6 45.3l-10.2 12.6 22.8 7.4M216.7 53.8l41.9-9.2-20.2 27.5zM67.6 63.3l20.9-14.9 13.6 22.5zM92.2 61.6l-19.6 7.4M140.6 79.1l22.4-1.3 13.5 14.7-23.3 7.1-22.8-9.8zM23 81l30.3 5.9-13.7 17.2zM67.6 91.4l20.9-12.5 13.6 22.5zM238.4 81.2l20.2 18.8-41.9 6.5zM40.2 135.7l45.5-5.8-25.6 19.4zM128.1 139.6h4.7v7.7h6.2v-7.7h4.6l4.7 16.3h-24.8zM165.2 139.6h5.4l10.9 16.3h-16.3z"/>
<path d="M211.9 135.6h17.6v23.2M200.9 146.1l11-10.5v16.6l-11 6.6zM200.9 158.8h28.6M211.9 152.2l17.6 6.6M60.1 166.6l25.6 9.5-45.5 16.2zM128.1 166h-4.6v16.3M132.8 166h-4.7v5.4M139 166v5.4h4.6l4.7 10.9h-24.8l4.6-10.9h4.7M139 166h-6.2v10.6h6.2v-5.2M139 166h4.6M143.6 171.4v-5.4h4.7v16.3M160.4 169.1l-4.1 18.7 14.2 8.1"/>
<path d="M169.8 163.7l4-2.3 4.7 2.7M169.8 171.1v-7.4l4.7 2.7 4.5 10.4M170 171.6l9 5.2-5.4 3.1-4.5-10.3-4.7-2.8-4 2.3 4.7 2.8M174.5 166.4l4-2.3 13.5 19.4-21.5 12.4-5.4-24 4-2.3M211.9 171.5v15.4l-11-15.4h28.6l-17.6 15.4"/>
</g>
<g fill="none" stroke="#f00" stroke-width=".25">
<path d="M130.4 57.9l46.1-3.2v37.8l-46.1-2.7 32.6-12v-37zM140.6 45.3l12.6 20M144 50.7v34M147.8 56.7v34.1M196.9 59.3l-.9 .1M196.9 59.2l-.3 .9-.7 1.1M197.1 57.9v3.6l-.3-.6M197.1 59.2l.8 1.7h.4M197.9 58.7l-.6 .9M199.2 58.7l.1 .6M199.8 58.2v3.3M200.4 58.5l-.3 .9"/>
<path d="M200.6 58l-1.6 .2M200.9 59.5l-2.3 .2M201.8 58.1l-.5 1.2M201.9 59.1l-.7 .2M202 58.7l-.6 1.4M202.1 59.9l-.8 .3M202.5 57.9l.1 1.9 .3 .8 .6 .8v-.8M202.9 58.1l.2 .3M203.1 58.7l-.8 .4M203.2 59.8l-.4 .6-.7 .8M203.2 59.4l-1 .4M205.9 58.4h.6l.5 .2 .1 .6-.4 1.4-.4 .4-1.3 .1z"/>
<path d="M208.1 59.6h.9M209.6 58.4h-1.2l-.8 2.7h1.2M247.5 59.8v29.8M268.8 59.8h4.8M23 70l22.6-15v41.5l-22.6-15.5M36.3 61.2v28.9M72.6 69v28.3M80.2 66.1v29M92.2 61.6l3.5-1.3v30.4l-3.5 1zM140.6 79.1l12.6 20.5M196.5 70.3v2.8M196.6 65v1.8"/>
<path d="M196.8 69.5l-.9 1.9M196.8 70v2.1M197.1 72.2l.4 .6M197.1 70.5v1.5l-.5 1.1M197.2 64.1v2.7M197.4 70.1l-.6 .1M197.4 70v2M197.7 70.4v1.6M197.9 65.3l-.7 .1M198 64l-1.7 .1M198.1 69.7v3.4l-.4-.5M198.2 66.8l-2.3 .1"/>
<path d="M199.2 64.5l.1 .6M199.2 70.3l.1 .7M199.8 64v3.3M199.8 69.8v3.3M200.4 64.3l-.3 .9M200.4 70.1l-.3 1M200.6 63.9l-1.6 .1M200.6 69.7l-1.6 .2M200.9 65.3l-2.3 .3M200.9 71.1l-2.3 .3M201.8 63.9l-.5 1.2M201.8 69.7l-.5 1.2"/>
<path d="M201.9 64.9l-.7 .2M201.9 70.7l-.7 .3M202 64.6l-.6 1.3M202 70.4l-.6 1.4M202.1 65.7l-.8 .3M202.1 71.5l-.8 .3M202.1 60.5l-.8 .4M202.1 66.3l-.8 .4M202.1 72.1l-.8 .4M202.5 63.7l.1 1.9 .3 .8 .6 .8v-.8M202.5 69.5l.1 1.9 .3 .8 .6 .9v-.9M202.9 64l.2 .2"/>
<path d="M202.9 69.8l.2 .2M203.1 64.5l-.8 .4M203.1 70.3l-.8 .5M203.2 65.6l-1.1 1.4M203.2 71.4l-.4 .6-.7 .8M203.2 65.2l-1 .4M203.2 71.1l-1 .3M205.6 71.2h.9a.66 .66 0 0 0 .6-.4 .66 .66 0 0 0-.2-.7l-1-.1-.8 2.8a1.54 1.54 0 0 0 1.7-.7v-.5l-.4-.4M207 64.2h-.8l-.2 .1-.3 .5-.5 1.7 .3 .4 .9 .1M207.8 65.4h1.2M209.3 64.2h-1.2l-.8 2.8M209.7 66.2h.2"/>
<path d="M209.8 66.2h.1M209.8 70a1.49 1.49 0 0 0-1.7 .8l-.3 1.3a.53 .53 0 0 0 .5 .7h.8l.4-1.6h-.4M210 66.2a.46 .46 0 0 1-.5 .6M210.1 60.4h.1M210.3 60.4l-.1 .4-.4 .2M222.3 66.1v27M223.9 65.9v32.3M224.4 61.5l-.3 .7M47.7 97.3l.7-.6-.7 2.8M79.6 97.2l.8-.6-.8 2.7M97.6 88.1v-.1a.6 .6 0 0 1 .7-.3 .6 .6 0 0 1 .5 .5l-.2 .5-1.6 1.8h1.2M219.2 99.2h1"/>
<path d="M220.4 98.3a.8 .8 0 0 0-.8 .6l-.6 2.1M222.3 98.1v1.9M222.8 94.5l-.6 2.8h-.8l-.4-.4a1.71 1.71 0 0 1 .5-1.4l1.1-.1M249.2 88.5h1.2l.1-.7a.7 .7 0 0 0-.7-.3 .7 .7 0 0 0-.6 .6l-.2 .8 .1 .4 1.1 .1M239 106.7l-1.1-.1v-.4l.4-1.2 1.2-.2-.7 2.5-.6 .3h-.6M27.9 138.2h75M57.5 138.2v42.5M177.2 139.2l-3.9 4.4M97.7 147.6a1.88 1.88 0 0 1 2.8 .1M98.4 156.2h4.5M99.2 148.4v1.2M100.1 148.7v1.2"/>
<path d="M100.5 152.5a1.88 1.88 0 0 1-2.8 .1M100.6 150.9v1.2l-1.9-1.7v1.2M100.6 143.9v1.2l-1.9-1.6a.48 .48 0 0 0-.4-.2 .48 .48 0 0 0-.4 .3 .69 .69 0 0 0 .3 .9M100.6 141.8v1.2l-1.9-1.6-.5-.2a.73 .73 0 0 0 0 1.2M101.2 141.5v11.4M101.2 159.5v17.9M119.5 148.9l5.5 1.7M46.9 177.6l.8-.6-.8 2.8M96.9 168.8a1.88 1.88 0 0 1 2.8 0M97.1 162.7a2.16 2.16 0 0 1 2.8 .9l-.1 .2a2.37 2.37 0 0 1-2.7-1zM98 171.6l2.7 1.7v.3M98.3 165.6v-.3a.45 .45 0 0 1 .5-.5l.6 .2a1.11 1.11 0 0 1 .5 1.4"/>
<path d="M98.3 165.2a.67 .67 0 0 0-.4-.7 .67 .67 0 0 0-.8 .2v.9M98.5 169.6v1.2M99.4 169.8v1.2M99.7 173.7a1.88 1.88 0 0 1-2.8 0M99.9 172.6l-1.9 .2M125.4 170.7a.52 .52 0 0 1 .7 .5l-.1 .5a1.14 1.14 0 0 1-1.4 .5M125.4 169.4h.8a.67 .67 0 0 1 .3 .8 .67 .67 0 0 1-.7 .5M27.9 180.7h75M49.2 180.7v-38.8l23.6-10.4v49.2M56.4 181.8l-.8 2.8M56.6 183.3l.3 1.3M57.3 183l-1.4 .6"/>
<path d="M73.1 182.6a.66 .66 0 0 1 .6-.4 .66 .66 0 0 1 .6 .5l-.2 .4-1.6 1.8h1.2"/>
<circle cx="209.8" cy="66.2" r=".15"/>
<circle cx="209.8" cy="66.2" r=".06"/>
<circle cx="210.1" cy="60.4" r=".06"/>
<circle cx="210.1" cy="60.4" r=".11"/>
<circle cx="210.1" cy="60.4" r=".15"/>
<circle cx="210.6" cy="72.4" r=".28"/>
<circle cx="210.6" cy="72.4" r=".32"/>
<circle cx="57.5" cy="180.6" r=".4"/>
</g>
<path d="M182.7 191.2l2.8 1.1-.4 .9z" fill="#000" stroke="#000" stroke-width=".21"/>
<path d="M165.2 147.3h1.1" fill="none" stroke="#000" stroke-width=".25"/>
<path d="M140.6 45.3l22.4-4.5 13.5 13.9-23.3 10.6M223.9 59.8h23.6M238.4 49.1v23M258.6 44.6l-36.3 13.9M92.2 91.7l-19.6 5.6M222.3 100h36.3M238.4 81.2v22M247.5 89.6l-23.6 8.6" fill="none" stroke="#f00" stroke-width=".51"/>
<g fill="#f00" stroke="#f00" stroke-width=".21">
<path d="M269.9 72.9h1.1l-.5 3.2z"/>
<path d="M270.5 59.8l.5 3.3h-1.1z"/>
<path d="M100.7 152.9h1.1l-.6 3.3z"/>
<path d="M101.2 138.2l.6 3.3h-1.1z"/>
<path d="M101.2 156.2l.6 3.3h-1.1z"/>
<path d="M100.7 177.4h1.1l-.6 3.3z"/>
</g>
<text font-size="8.8" x="185.9" y="195.8">主视</text>
<g font-size="7.5" fill="#f00">
<text x="258.2" y="148.5">相交</text>
<text x="262.1" y="182">侧垂</text>
</g>
<g font-size="7.1" fill="#f00">
<text x="122.4" y="125.2">一般位置直</text>
<text x="163.7" y="125.6">侧垂</text>
<text x="127.7" y="132.3">正垂</text>
<text x="163.7" y="132.3">侧垂</text>
<text x="258.2" y="142.5">平行</text>
<text x="258.6" y="154.2">交叉</text>
<text x="252.6" y="162.3">水平</text>
<text x="250.1" y="173.9">一般位置直</text>
<text x="252.6" y="168.3">铅垂</text>
<text x="262.1" y="187.7">铅垂</text>
<text x="261.8" y="193.7">水平</text>
</g>
<text font-size="6.6" x="201.8" y="147.8" transform="rotate(-90 201.8 147.8)">g'</text>
<g font-size="6.2" fill="#f00">
<text x="162.6" y="40.6">b'</text>
<text x="241.3" y="48.7" transform="rotate(-90 241.3 48.7)">g'</text>
<text x="244.5" y="59.6">e'</text>
<text x="39.2" y="61" transform="rotate(-90 39.2 61)">k'</text>
<text x="96" y="61">2'</text>
<text x="270.9" y="71.3" transform="rotate(-90 270.9 71.3)">20</text>
<text x="70.6" y="131.2">2'</text>
<text x="58.6" y="143.2">k'</text>
<text x="177.1" y="148.9">2&quot;</text>
<text x="133" y="153.1">2'</text>
<text x="169" y="153.8">3&quot;</text>
</g>
<g font-size="6.2">
<text x="136.5" y="46.2">a'</text>
<text x="36" y="50.1">b'</text>
<text x="212" y="54">a'</text>
<text x="125.2" y="59.6">e'</text>
<text x="54" y="62.8">c'</text>
<text x="88.9" y="61.7">n'</text>
<text x="17.6" y="71.6">a'</text>
<text x="102" y="69.8">e'</text>
<text x="154.2" y="69.5">d'</text>
<text x="73" y="73">m'</text>
<text x="240.2" y="74.8">b'</text>
<text x="87.1" y="131.9">b'</text>
<text x="117.5" y="144.3">3'</text>
<text x="66.7" y="153.1" transform="rotate(-90 66.7 153.1)">a'</text>
<text x="234.6" y="161.9" transform="rotate(-90 234.6 161.9)">c'</text>
<text x="197.2" y="164">a'</text>
</g>
<g font-size="5.7">
<text x="260" y="46.6">c'</text>
<text x="86.4" y="48.3">d'</text>
<text x="67.7" y="64.9" transform="rotate(-90 67.7 64.9)">f'</text>
<text x="34.9" y="136.2">c'</text>
<text x="230.4" y="137.2">f'</text>
<text x="138.6" y="153.5">4'</text>
<text x="212.4" y="152.4">b'</text>
</g>
<g font-size="5.7" fill="#f00">
<text x="182.4" y="56.8" transform="rotate(-90 182.4 56.8)">c'</text>
<text x="217.3" y="62.8">f'</text>
<text x="177.4" y="140.8">1&quot;</text>
</g>
<g font-size="4.9" fill="#f00">
<text x="50.4" y="55.4" transform="rotate(-90 50.4 55.4)">1'</text>
<text x="83.3" y="65.6" transform="rotate(-90 83.3 65.6)">1'</text>
<text x="91" y="96">n</text>
<text x="69.1" y="101.6">m</text>
<text x="49" y="147.1" transform="rotate(-90 49 147.1)">1'</text>
<text x="120.3" y="151" transform="rotate(-90 120.3 151)">1'</text>
</g>
<text font-size="4.7" x="272.9" y="17.7">10</text>
<g font-size="4.1">
<text x="20.5" y="17.7">第3章</text>
<text x="34.8" y="17.7">零件主体结构及其构成要素分析</text>
<text x="166.3" y="17.7">班级</text>
<text x="203.1" y="17.7">学号</text>
<text x="237.8" y="17.7">姓名</text>
</g>
<text font-size="3.7" x="20.5" y="23.9">3.6 几何要素的相对位置及其投影分析（三）：平面内的点和直线；立体上的直线和平面。</text>
<text font-size="3.6" x="143.2" y="117.4">2</text>
<g font-size="3.5">
<text x="19.9" y="31.7">(1) ① 点K 在平面△ABC 内，已知k ，求 k ＇。</text>
<text x="109.7" y="31.7">(2) 完成平面五边形ABCDE 的正面投影。</text>
<text x="196.3" y="31.7">(3) 在△ABC 内作水平线、正平线和侧平线各一条，</text>
<text x="26.8" y="37.4">② 直线MN 在平面△DEF 内，已知m n ，求mn 。</text>
<text x="81.5" y="37.5">＇＇</text>
<text x="203.4" y="37.4">其中要求水平线距H 面20mm。</text>
<text x="22.4" y="45.8">①</text>
<text x="64.4" y="45.8">②</text>
<text x="19.8" y="117.4">(4) 在给定的平面内找一点K ，使点K 距V 面30mm，</text>
<text x="109.7" y="117.4">(5) 在视图中标出 1 、 和3＇的另两个投影，并填空。</text>
<text x="196.2" y="117.4">(6) 判断立体上两直线相对位置，直线、平面与投影</text>
<text x="26.7" y="123.1">距H 面22mm。</text>
<text x="203.1" y="123.1">面的相对位置，并填空。</text>
</g>
</svg>
